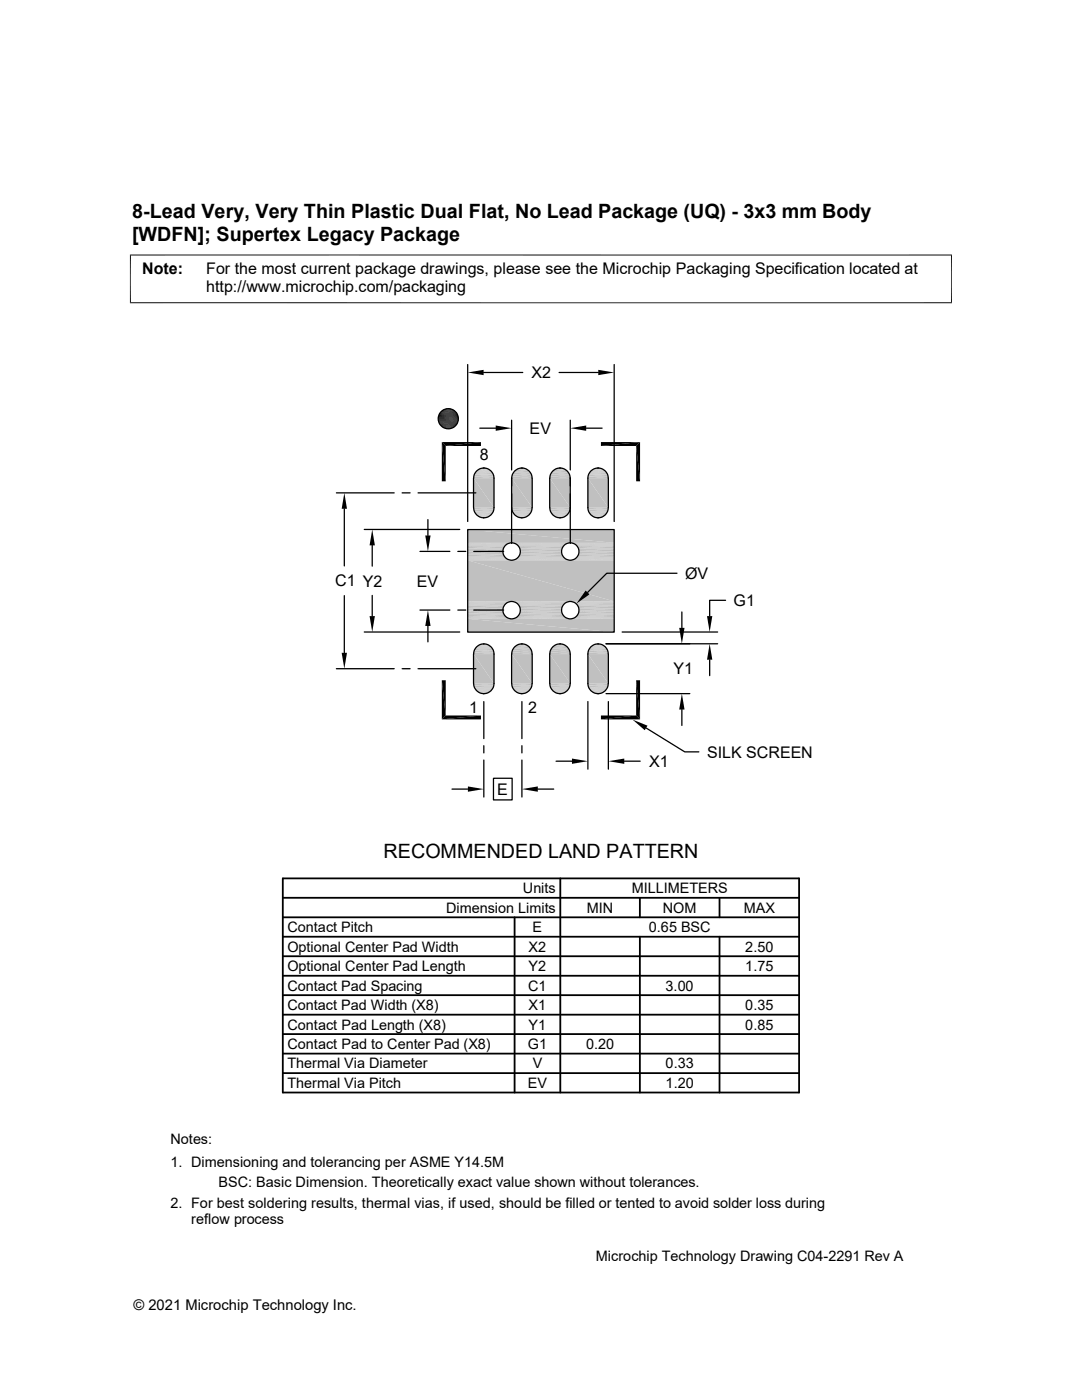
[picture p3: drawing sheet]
<svg xmlns="http://www.w3.org/2000/svg" width="216mm" height="279mm" viewBox="0 0 216 279" stroke-linecap="round" stroke-linejoin="round" font-family="sans-serif">
<g fill="#c0c0c0">
<path d="M96.2 93.4h.7z"/>
<path d="M103.8 93.4h.7z"/>
<path d="M111.4 93.4h.7z"/>
<path d="M119 93.4h.7z"/>
<path d="M111.3 93.4h.8z"/>
<path d="M103.7 93.4h.8z"/>
<path d="M96.1 93.4h.8z"/>
<path d="M118.7 93.5h1.4z"/>
<path d="M119 93.4l1.1 .1z"/>
<path d="M95.9 93.5h1.3z"/>
<path d="M96.1 93.4l1.1 .1z"/>
<path d="M118.6 93.6h1.5z"/>
<path d="M118.7 93.5l1.4 .1z"/>
<path d="M111 93.6l.3-.2 1.2 .2z"/>
<path d="M111.3 93.4l1.2 .2z"/>
<path d="M103.4 93.6l.3-.2 1.2 .2z"/>
<path d="M103.7 93.4l1.2 .2z"/>
<path d="M95.8 93.6h1.5z"/>
<path d="M95.9 93.5l1.4 .1z"/>
</g>
<path d="M118.3 93.6h2.1" fill="none" stroke="#c0c0c0" stroke-width=".2"/>
<path d="M118.6 93.6l1.8 .1z" fill="#c0c0c0"/>
<path d="M95.5 93.6h2.1" fill="none" stroke="#c0c0c0" stroke-width=".2"/>
<path d="M95.8 93.6l1.8 .1z" fill="#c0c0c0"/>
<path d="M110.6 93.7h2.3M118.2 93.7h2.3" fill="none" stroke="#c0c0c0" stroke-width=".2"/>
<path d="M111 93.6h1.5l.4 .1z" fill="#c0c0c0"/>
<path d="M103 93.7h2.3" fill="none" stroke="#c0c0c0" stroke-width=".2"/>
<path d="M103.4 93.6h1.5l.4 .1z" fill="#c0c0c0"/>
<g fill="none" stroke="#c0c0c0" stroke-width=".2">
<path d="M94.5 95.1h4.1M94.6 94.7h3.8M94.8 94.4h3.5M94.8 94.2h3.4M95 94.1h3.1M95.1 93.9h2.9M95.2 93.8h2.7M95.4 93.7h2.3M117.3 95.1h4.1M117.4 94.7h3.9M117.6 94.4h3.5M117.6 94.2h3.4"/>
<path d="M117.8 94.1h3.1M117.9 93.9h2.9M118 93.8h2.7"/>
</g>
<path d="M102.7 93.9h2.9M110.3 93.9h2.9" fill="none" stroke="#c0c0c0" stroke-width=".25"/>
<path d="M94.5 94.9h4M102.4 94.1h3.4M110 94.1h3.5M117.3 94.9h4" fill="none" stroke="#c0c0c0" stroke-width=".3"/>
<path d="M94.6 94.5h3.8M117.5 94.5h3.7" fill="none" stroke="#c0c0c0" stroke-width=".23"/>
<path d="M94.5 95.3h4.1M102.2 94.5h3.8M109.9 94.5h3.7M117.3 95.3h4.1" fill="none" stroke="#c0c0c0" stroke-width=".36"/>
<path d="M102.1 94.8h4.1M109.7 94.8h4" fill="none" stroke="#c0c0c0" stroke-width=".38"/>
<path d="M102.1 95.2h4.1M109.7 95.2h4.1" fill="none" stroke="#c0c0c0" stroke-width=".4"/>
<g fill="#c0c0c0">
<path d="M117.3 95.4l4.1 5.9h-4.1z"/>
<path d="M117.3 95.4h4.1v5.9z"/>
<path d="M109.7 95.4l4.1 5.9h-4.1z"/>
<path d="M109.7 95.4h4.1v5.9z"/>
<path d="M102.1 95.4l4.1 5.9h-4.1z"/>
<path d="M102.1 95.4h4.1v5.9z"/>
<path d="M94.5 95.4l4.1 5.9h-4.1z"/>
<path d="M94.5 95.4h4.1v5.9z"/>
</g>
<path d="M94.5 101.5h4.1M102.1 101.5h4.1M109.7 101.5h4.1M117.3 101.5h4.1" fill="none" stroke="#c0c0c0" stroke-width=".34"/>
<g fill="none" stroke="#c0c0c0" stroke-width=".2">
<path d="M94.5 101.7h4.1M94.6 102h3.8M94.8 102.4h3.5M94.8 102.5h3.4M95 102.7h3.1M95.1 102.8h2.9M95.2 102.9h2.6M95.4 103h2.3M102.1 101.7h4.1M102.2 102h3.8M102.4 102.4h3.5M102.4 102.5h3.4"/>
<path d="M102.6 102.7h3.1M102.7 102.8h2.9M102.8 102.9h2.6M103 103h2.3M109.7 101.7h4M109.8 102h3.9M110 102.4h3.5M110 102.5h3.5M110.2 102.7h3.1M110.3 102.8h2.9M110.4 102.9h2.7M110.6 103h2.3"/>
<path d="M117.3 101.7h4.1M117.4 102h3.9M117.6 102.4h3.5M117.6 102.5h3.5M117.8 102.7h3.1M117.9 102.8h2.9M118 102.9h2.6M118.2 103h2.3"/>
</g>
<path d="M94.5 101.8h4M102.1 101.8h4.1M109.7 101.8h4M117.3 101.8h4" fill="none" stroke="#c0c0c0" stroke-width=".32"/>
<path d="M94.6 102.2h3.8M102.3 102.2h3.7M109.9 102.2h3.7M117.5 102.2h3.7" fill="none" stroke="#c0c0c0" stroke-width=".23"/>
<path d="M118.3 103.1l1.8 .1h-1.5z" fill="#c0c0c0"/>
<path d="M118.3 103.1h2.1" fill="none" stroke="#c0c0c0" stroke-width=".2"/>
<path d="M110.7 103.1l1.8 .1h-1.5z" fill="#c0c0c0"/>
<path d="M110.7 103.1h2.1" fill="none" stroke="#c0c0c0" stroke-width=".2"/>
<path d="M103.1 103.1l1.8 .1h-1.5z" fill="#c0c0c0"/>
<path d="M103.1 103.1h2" fill="none" stroke="#c0c0c0" stroke-width=".2"/>
<path d="M95.5 103.1l1.8 .1h-1.5z" fill="#c0c0c0"/>
<path d="M95.5 103.1h2" fill="none" stroke="#c0c0c0" stroke-width=".2"/>
<g fill="#c0c0c0">
<path d="M118.6 103.2h1.4z"/>
<path d="M118.6 103.2h1.5z"/>
<path d="M111 103.2h1.4z"/>
<path d="M111 103.2h1.5z"/>
<path d="M103.4 103.2h1.4z"/>
<path d="M103.4 103.2h1.5z"/>
<path d="M95.8 103.2h1.4z"/>
<path d="M95.8 103.2h1.5z"/>
<path d="M118.6 103.2l1.1 .1z"/>
<path d="M111 103.2l1.1 .1z"/>
<path d="M103.4 103.2l1.1 .1z"/>
<path d="M95.8 103.2l1.1 .1z"/>
<path d="M96.2 103.3h.6z"/>
<path d="M103.8 103.3h.7z"/>
<path d="M111.4 103.3h.7z"/>
<path d="M119 103.3h.7z"/>
<path d="M96.1 103.3h.7z"/>
<path d="M96.1 103.3h.8z"/>
<path d="M96.2 128.5h.7z"/>
<path d="M103.8 128.5h.7z"/>
<path d="M111.4 128.5h.7z"/>
<path d="M119 128.5h.7z"/>
<path d="M111.3 128.5h.8z"/>
<path d="M103.7 128.5h.8z"/>
<path d="M96.1 128.5h.8z"/>
<path d="M118.7 128.6h1.4z"/>
<path d="M119 128.5l1.1 .1z"/>
<path d="M95.9 128.6h1.3z"/>
<path d="M96.1 128.5l1.1 .1z"/>
<path d="M118.6 128.7h1.5z"/>
<path d="M118.7 128.6l1.4 .1z"/>
<path d="M111 128.7l.3-.2 1.2 .2z"/>
<path d="M111.3 128.5l1.2 .2z"/>
<path d="M103.4 128.7l.3-.2 1.2 .2z"/>
<path d="M103.7 128.5l1.2 .2z"/>
<path d="M95.8 128.7h1.5z"/>
<path d="M95.9 128.6l1.4 .1z"/>
</g>
<path d="M118.3 128.7h2.1" fill="none" stroke="#c0c0c0" stroke-width=".2"/>
<path d="M118.6 128.7h1.5l.3 .1z" fill="#c0c0c0"/>
<path d="M95.5 128.7h2.1" fill="none" stroke="#c0c0c0" stroke-width=".2"/>
<path d="M95.8 128.7h1.5l.3 .1z" fill="#c0c0c0"/>
<path d="M110.6 128.7h2.3M118.2 128.8h2.3" fill="none" stroke="#c0c0c0" stroke-width=".2"/>
<path d="M111 128.7h1.5l.4 .1z" fill="#c0c0c0"/>
<path d="M103 128.7h2.3" fill="none" stroke="#c0c0c0" stroke-width=".2"/>
<path d="M103.4 128.7h1.5l.4 .1z" fill="#c0c0c0"/>
<g fill="none" stroke="#c0c0c0" stroke-width=".2">
<path d="M94.5 130.2h4.1M94.6 129.8h3.8M94.8 129.5h3.5M94.8 129.3h3.4M95 129.2h3.1M95.1 129h2.9M95.2 128.9h2.7M95.4 128.8h2.3M117.3 130.2h4.1M117.4 129.8h3.9M117.6 129.5h3.5M117.6 129.3h3.4"/>
<path d="M117.8 129.2h3.1M117.9 129h2.9M118 128.9h2.7"/>
</g>
<path d="M102.7 129h2.9M110.3 129h2.9" fill="none" stroke="#c0c0c0" stroke-width=".25"/>
<path d="M94.5 130h4M102.4 129.3h3.4M110 129.3h3.5M117.3 130h4" fill="none" stroke="#c0c0c0" stroke-width=".32"/>
<path d="M94.6 129.6h3.8M117.5 129.6h3.7" fill="none" stroke="#c0c0c0" stroke-width=".23"/>
<path d="M94.5 130.4h4.1M102.2 129.6h3.8M109.9 129.6h3.7M117.3 130.4h4.1" fill="none" stroke="#c0c0c0" stroke-width=".34"/>
<path d="M102.1 130h4.1M109.7 130h4" fill="none" stroke="#c0c0c0" stroke-width=".4"/>
<path d="M102.1 130.3h4.1M109.7 130.3h4.1" fill="none" stroke="#c0c0c0" stroke-width=".38"/>
<g fill="#c0c0c0">
<path d="M117.3 130.5l4.1 5.9h-4.1z"/>
<path d="M117.3 130.5h4.1v5.9z"/>
<path d="M109.7 130.5l4.1 5.9h-4.1z"/>
<path d="M109.7 130.5h4.1v5.9z"/>
<path d="M102.1 130.5l4.1 5.9h-4.1z"/>
<path d="M102.1 130.5h4.1v5.9z"/>
<path d="M94.5 130.5l4.1 5.9h-4.1z"/>
<path d="M94.5 130.5h4.1v5.9z"/>
</g>
<path d="M94.5 136.6h4.1M102.1 136.6h4.1M109.7 136.6h4.1M117.3 136.6h4.1" fill="none" stroke="#c0c0c0" stroke-width=".36"/>
<g fill="none" stroke="#c0c0c0" stroke-width=".2">
<path d="M94.5 136.8h4.1M94.6 137.1h3.8M94.8 137.5h3.5M94.8 137.6h3.4M95 137.8h3.1M95.1 137.9h2.9M95.2 138h2.6M95.4 138.1h2.3M102.1 136.8h4.1M102.2 137.1h3.8M102.4 137.5h3.5M102.4 137.6h3.4"/>
<path d="M102.6 137.8h3.1M102.7 137.9h2.9M102.8 138h2.6M103 138.1h2.3M109.7 136.8h4M109.8 137.1h3.9M110 137.5h3.5M110 137.6h3.5M110.2 137.8h3.1M110.3 137.9h2.9M110.4 138h2.7M110.6 138.1h2.3"/>
<path d="M117.3 136.8h4.1M117.4 137.1h3.9M117.6 137.5h3.5M117.6 137.6h3.5M117.8 137.8h3.1M117.9 137.9h2.9M118 138h2.6M118.2 138.1h2.3"/>
</g>
<path d="M94.5 136.9h4M102.1 136.9h4.1M109.7 136.9h4M117.3 136.9h4" fill="none" stroke="#c0c0c0" stroke-width=".3"/>
<path d="M94.6 137.3h3.8M102.3 137.3h3.7M109.9 137.3h3.7M117.5 137.3h3.7" fill="none" stroke="#c0c0c0" stroke-width=".23"/>
<path d="M118.3 138.2l1.8 .1z" fill="#c0c0c0"/>
<path d="M118.3 138.2h2.1" fill="none" stroke="#c0c0c0" stroke-width=".2"/>
<path d="M110.7 138.2l1.8 .1z" fill="#c0c0c0"/>
<path d="M110.7 138.2h2.1" fill="none" stroke="#c0c0c0" stroke-width=".2"/>
<path d="M103.1 138.2l1.8 .1z" fill="#c0c0c0"/>
<path d="M103.1 138.2h2" fill="none" stroke="#c0c0c0" stroke-width=".2"/>
<path d="M95.5 138.2l1.8 .1z" fill="#c0c0c0"/>
<path d="M95.5 138.2h2" fill="none" stroke="#c0c0c0" stroke-width=".2"/>
<g fill="#c0c0c0">
<path d="M118.6 138.3h1.4z"/>
<path d="M118.6 138.3h1.5z"/>
<path d="M111 138.3h1.4z"/>
<path d="M111 138.3h1.5z"/>
<path d="M103.4 138.3h1.4z"/>
<path d="M103.4 138.3h1.5z"/>
<path d="M95.8 138.3h1.4z"/>
<path d="M95.8 138.3h1.5z"/>
<path d="M118.6 138.3l1.1 .1z"/>
<path d="M111 138.3l1.1 .1z"/>
<path d="M103.4 138.3l1.1 .1z"/>
<path d="M95.8 138.3l1.1 .1z"/>
<path d="M96.2 138.4h.6z"/>
<path d="M103.8 138.4h.7z"/>
<path d="M111.4 138.4h.7z"/>
<path d="M119 138.4h.7z"/>
<path d="M96.1 138.4h.7z"/>
<path d="M96.1 138.4h.8z"/>
<path d="M93.3 105.7l29.3 2.6h-29.3z"/>
<path d="M93.3 105.7h29.3v2.6z"/>
</g>
<g fill="none" stroke="#c0c0c0" stroke-width=".2">
<path d="M93.3 108.4h8.6M93.3 108.4h8.3M93.3 108.6h8M93.3 111.5h8M93.3 111.7h8.3M93.3 111.8h8.6M102.3 108.4h11.3M102.3 111.8h11.3M102.6 111.7h10.7M102.6 108.4h10.7M102.9 111.5h10.1M102.9 108.6h10.1"/>
<path d="M114 111.8h8.6M114 108.4h8.6M114.3 111.7h8.3M114.3 108.4h8.3M114.6 111.5h8M114.6 108.6h8"/>
</g>
<path d="M93.3 108.8h7.7M93.3 111.4h7.7M103.1 108.8h9.6M103.1 111.4h9.6M114.9 108.8h7.7M114.9 111.4h7.7" fill="none" stroke="#c0c0c0" stroke-width=".21"/>
<path d="M93.3 109h7.5M93.3 111.1h7.5M103.4 109h9.1M103.4 111.1h9.1M115.1 109h7.5M115.1 111.1h7.5" fill="none" stroke="#c0c0c0" stroke-width=".25"/>
<path d="M93.3 109.3h7.3M93.3 110.8h7.3M103.6 110.8h8.7M103.6 109.3h8.7M115.3 110.8h7.3M115.3 109.3h7.3" fill="none" stroke="#c0c0c0" stroke-width=".3"/>
<path d="M93.3 109.6h7.2M93.3 109.9h7.1M93.3 110.2h7.1M93.3 110.5h7.2M103.7 110.5h8.5M103.7 109.6h8.5M103.8 110.2h8.3M103.8 109.9h8.3M115.4 109.6h7.2M115.4 110.5h7.2M115.5 110.2h7.1M115.5 109.9h7.1" fill="none" stroke="#c0c0c0" stroke-width=".32"/>
<g fill="#c0c0c0">
<path d="M93.3 111.8l29.3 8.2h-29.3z"/>
<path d="M93.3 111.8h29.3v8.2z"/>
</g>
<g fill="none" stroke="#c0c0c0" stroke-width=".2">
<path d="M93.3 120h8.6M93.3 120.1h8.3M93.3 120.3h8M93.3 123.3h8M93.3 123.4h8.3M93.3 123.5h8.6M102.3 120h11.3M102.3 123.5h11.3M102.6 123.4h10.7M102.6 120.1h10.7M102.9 123.3h10.1M102.9 120.3h10.1"/>
<path d="M114 123.5h8.6M114 120h8.6M114.3 123.4h8.3M114.3 120.1h8.3M114.6 123.3h8M114.6 120.3h8"/>
</g>
<path d="M93.3 120.5h7.7M93.3 123.1h7.7M103.1 120.5h9.6M103.1 123.1h9.6M114.9 120.5h7.7M114.9 123.1h7.7" fill="none" stroke="#c0c0c0" stroke-width=".21"/>
<path d="M93.3 120.7h7.5M93.3 122.8h7.5M103.4 120.7h9.1M103.4 122.8h9.1M115.1 120.7h7.5M115.1 122.8h7.5" fill="none" stroke="#c0c0c0" stroke-width=".25"/>
<path d="M93.3 121h7.3M93.3 122.6h7.3M103.6 122.6h8.7M103.6 121h8.7M115.3 122.6h7.3M115.3 121h7.3" fill="none" stroke="#c0c0c0" stroke-width=".3"/>
<path d="M93.3 121.3h7.2M93.3 121.6h7.1M93.3 121.9h7.1M93.3 122.2h7.2M103.7 122.2h8.5M103.7 121.3h8.5M103.8 121.9h8.3M103.8 121.6h8.3M115.4 121.3h7.2M115.4 122.2h7.2M115.5 121.9h7.1M115.5 121.6h7.1" fill="none" stroke="#c0c0c0" stroke-width=".32"/>
<g fill="#c0c0c0">
<path d="M93.3 123.5l29.3 2.7h-29.3z"/>
<path d="M93.3 123.5h29.3v2.7z"/>
</g>
<g fill="none" stroke="#000" stroke-width=".25">
<path d="M93.3 72.7v31.4M96.5 74.3h7.8M111.6 74.3h7.8M122.6 72.7v31.4M67.1 98.4h11.6M80.2 98.4h1.6M83.4 98.4h11.6M94.5 95.4v5.9M95.7 85.4h3.2M96.5 93.4a2.02 2.02 0 0 0-2 2M96.5 93.4h.1M96.5 93.4a2.02 2.02 0 0 1 2.1 2v5.9a2.02 2.02 0 0 1-2.1 2"/>
<path d="M102.1 83.9v9.9M102.1 95.4v13.1M104.1 93.4a2.02 2.02 0 0 1 2.1 2M104.1 93.4a2.02 2.02 0 0 0-2 2M104.1 93.4h.1M106.2 95.4v5.9M111.7 93.4a2.06 2.06 0 0 0-2 2v5.9a2.02 2.02 0 0 0 2 2M111.7 93.4h.1M111.7 93.4a2.02 2.02 0 0 1 2.1 2M113.8 83.9v9.9M113.8 95.4v13.1M117 85.4h3.1"/>
<path d="M119.3 93.4a2.02 2.02 0 0 0-2 2v5.9a2.02 2.02 0 0 0 2 2M119.3 93.4h.1M119.3 93.4a2.02 2.02 0 0 1 2.1 2v5.9a2.06 2.06 0 0 1-2.1 2M68.7 101.5v11.4M68.7 118.9v11.4M72.7 105.7h19M74.3 108.8v4.2M74.3 118.8v4.2M83.8 110h6M85.4 103.7v3.2M91.4 110h1.5M93.3 105.7h29.3v20.5h-29.3z"/>
<path d="M94.5 101.3a2.02 2.02 0 0 0 2 2M94.5 110h6M96.5 103.3h.1M102.1 101.3a2.02 2.02 0 0 0 2 2M104.1 103.3h.1M106.2 101.3a2.02 2.02 0 0 1-2.1 2M111.7 103.3h.1M113.8 101.3a2.02 2.02 0 0 1-2.1 2M119.3 103.3h.1M135.1 114.4h-14l-3.9 3.8M144.8 119.8h-3.2v3.2M67.1 133.5h11.6"/>
<path d="M72.7 126.1h19M80.2 133.5h1.6M83.4 133.5h11.6M83.8 121.8h6M85.4 124.9v3.2M91.4 121.8h1.5M94.5 130.5v5.9M94.5 136.4a2.02 2.02 0 0 0 2 2M94.5 121.8h6M96.5 128.5a2.02 2.02 0 0 0-2 2M96.5 128.5h.1M96.5 138.5h.1"/>
<path d="M96.5 128.5a2.02 2.02 0 0 1 2.1 2v5.9a2.02 2.02 0 0 1-2.1 2M102.1 130.5v5.9M102.1 136.4a2.02 2.02 0 0 0 2 2M104.1 128.5a2.02 2.02 0 0 1 2.1 2M104.1 128.5a2.02 2.02 0 0 0-2 2M104.1 128.5h.1M104.1 138.5h.1M106.2 136.4a2.02 2.02 0 0 1-2.1 2M106.2 130.5v5.9M111.7 128.5a2.02 2.02 0 0 0-2 2v5.9a2.06 2.06 0 0 0 2 2M111.7 128.5h.1M111.7 138.5h.1"/>
<path d="M111.7 128.5a2.06 2.06 0 0 1 2.1 2v5.9a2.02 2.02 0 0 1-2.1 2M119.3 128.5a2.02 2.02 0 0 0-2 2v5.9a2.02 2.02 0 0 0 2 2M119.3 128.5h.1M119.3 138.5h.1M119.3 128.5a2.06 2.06 0 0 1 2.1 2v5.9a2.02 2.02 0 0 1-2.1 2M120.9 128.5h22.3M120.9 138.4h16.7M124.1 126.1h19.1M136.1 122.1v3.2M141.6 131.7v3.1M90.2 157.5h3.2M96.5 140v7.4"/>
<path d="M96.5 148.8v1.5M96.5 151.7v7.4M98.5 155.3h3.7v4.3h-3.7zM104.1 140v7.4M104.1 148.8v1.5M104.1 151.7v7.4M107.3 157.5h3.2M111 151.9h3.1M117.3 140v13.5M121.4 140v13.5M124.6 151.9h3.1M128.9 145.3l7.7 4.8h2.8"/>
<path d="M136.1 141.6v3.2"/>
<circle cx="89.4" cy="83.6" r="2.01"/>
<circle cx="102.1" cy="110.1" r="1.74"/>
<circle cx="113.8" cy="110.1" r="1.74"/>
<circle cx="102.1" cy="121.8" r="1.74"/>
<circle cx="113.8" cy="121.8" r="1.74"/>
</g>
<g fill="#000">
<path d="M93.3 74.3l3.2-.5v1.1zM119.4 73.8l3.2 .5-3.2 .6zM88.2 88.2l.7 7.9h-.7zM88.2 88.2h7.8l-7.1 .8zM88.4 85.3l1.9 .1zM88.6 81.7l1.8 .1zM88.6 85.4l1.5 .1zM88.6 85.4h1.7zM88.6 81.7h1.7zM88.8 81.6l1.5 .1zM88.8 85.5h1.1zM88.8 85.5h1.3z"/>
<path d="M88.2 88.2l.7 .8v7.1zM88.9 89l7.1-.8v.8zM88.8 81.6h1.3zM89 81.6h1.1zM89 85.5l.7 .1zM89 85.5h.9zM89 81.6h.9zM89.2 81.6h.7zM89.2 85.6h.5zM89.2 81.6h.5zM98.9 84.9l3.2 .5-3.2 .6zM113.8 85.4l3.2-.5v1.1z"/>
<path d="M119.9 88.2h7.8l-7.8 .8zM119.9 89l7.8-.8-.8 .8zM126.9 89l.8 7.1h-.8zM126.9 89l.8-.8v7.9zM68.7 98.4l.5 3.1h-1zM74.3 105.7l.5 3.1h-1.1zM84.9 106.9h1l-.5 3.1zM116.9 117.9l.7 .7-2.6 1.9zM68.2 130.3h1l-.5 3.2zM73.7 123h1.1l-.5 3.1zM85.4 121.8l.5 3.1h-1zM126.9 135.8l.8 7.8-.8-.8z"/>
<path d="M126.9 135.8h.8v7.8zM135.5 125.3h1.1l-.5 3.2zM141.6 128.5l.5 3.2h-1zM141.1 123h1l-.5 3.1zM88.2 135.8l.7 7-.7 .8zM88.2 135.8h.7v7zM93.4 157l3.1 .5-3.1 .5zM88.2 143.6l7.8-.8v.8zM88.9 142.8h7.1l-7.8 .8zM104.1 157.5l3.2-.5v1zM114.1 151.4l3.2 .5-3.2 .5zM121.4 151.9l3.2-.5v1z"/>
<path d="M119.9 142.8h7l-7 .8zM119.9 143.6l7-.8 .8 .8zM126.2 143.6l3 1.2-.5 .9zM136.1 138.4l.5 3.2h-1.1z"/>
</g>
<g fill="none" stroke="#000" stroke-width=".2">
<path d="M26 50.8v9.7M189.9 50.8v9.7M189.9 50.9h-164M25.9 60.4h164M87.4 83.3h4.1M87.4 83.5h4.1M87.4 83.7h4.1M87.4 83.9h4.1M87.5 83.1h3.9M87.5 84h3.9M87.5 84.2h3.9M87.5 82.9h3.9"/>
<path d="M87.6 82.7h3.7M87.6 84.4h3.7M87.6 84.6h3.6M87.6 82.6h3.6M87.8 84.7h3.4M87.8 82.4h3.4M87.8 82.2h3.2M87.8 84.9h3.2M88 85h2.9M88 82.1h2.9M88.1 82h2.7M88.1 85.2h2.7"/>
<path d="M88.3 81.9h2.3M88.3 85.3h2.3M88.4 85.4h2M88.4 81.8h2"/>
</g>
<g fill="none" stroke="#000" stroke-width=".36">
<path d="M56.4 179.2h103M56.4 175.3h103v42.7h-103zM111.8 175.3v42.7M127.7 179.2v3.9M143.6 179.2v3.9M56.4 183.1h103M56.4 190.8h103M56.4 186.9h103M56.4 194.7h103M56.4 198.6h103M102.7 183.1v34.9M127.7 186.9v31.1"/>
<path d="M143.6 186.9v31.1M56.4 202.5h103M56.4 206.4h103M56.4 214.2h103M56.4 210.3h103"/>
</g>
<g font-size="3.9">
<text x="26.4" y="43.5">8-Lead Very, Very Thin Plastic Dual Flat, No Lead Package (UQ) - 3x3 mm Body</text>
<text x="26.4" y="48.1">[WDFN]; Supertex Legacy Package</text>
<text x="76.5" y="171.2">RECOMMENDED LAND PATTERN</text>
</g>
<g font-size="3.2">
<text x="28.4" y="54.7">Note:</text>
<text x="41.1" y="58.3">http://www.microchip.com/packaging</text>
<text x="41.1" y="54.7">For the most current package drawings, please see the Microchip Packaging Specification located at</text>
<text x="106.1" y="75.5">X2</text>
<text x="105.7" y="86.6">EV</text>
<text x="95.8" y="91.9">8</text>
<text x="66.9" y="117">C1 Y2</text>
<text x="83.1" y="117.1">EV</text>
<text x="136.7" y="115.6">ØV</text>
<text x="146.4" y="120.9">G1</text>
<text x="134.4" y="134.6">Y1</text>
<text x="93.6" y="142.3">1</text>
<text x="105.4" y="142.3">2</text>
<text x="129.5" y="153.1">X1</text>
<text x="141.1" y="151.2">SILK SCREEN</text>
<text x="99.2" y="158.6">E</text>
</g>
<g font-size="2.9">
<text x="104.3" y="178.3">Units</text>
<text x="126" y="178.3">MILLIMETERS</text>
<text x="89" y="182.2">Dimension Limits</text>
<text x="117.1" y="182.2">MIN</text>
<text x="132.3" y="182.2">NOM</text>
<text x="148.4" y="182.2">MAX</text>
<text x="57.3" y="189.9">Optional Center Pad Width</text>
<text x="57.3" y="186">Contact Pitch</text>
<text x="105.5" y="189.9">X2</text>
<text x="106.3" y="186">E</text>
<text x="129.5" y="186">0.65 BSC</text>
<text x="148.7" y="189.9">2.50</text>
<text x="57.3" y="197.7">Contact Pad Spacing</text>
<text x="57.3" y="193.8">Optional Center Pad Length</text>
<text x="105.4" y="197.7">C1</text>
<text x="105.5" y="193.8">Y2</text>
<text x="132.8" y="197.7">3.00</text>
<text x="148.7" y="193.8">1.75</text>
<text x="57.3" y="201.6">Contact Pad Width (X8)</text>
<text x="105.5" y="201.6">X1</text>
<text x="148.7" y="201.6">0.35</text>
<text x="57.3" y="209.4">Contact Pad to Center Pad (X8)</text>
<text x="57.3" y="205.5">Contact Pad Length (X8)</text>
<text x="105.3" y="209.4">G1</text>
<text x="105.5" y="205.5">Y1</text>
<text x="116.9" y="209.4">0.20</text>
<text x="148.7" y="205.5">0.85</text>
<text x="57.3" y="213.2">Thermal Via Diameter</text>
<text x="106.3" y="213.2">V</text>
<text x="132.8" y="213.2">0.33</text>
<text x="57.3" y="217.1">Thermal Via Pitch</text>
<text x="105.3" y="217.1">EV</text>
<text x="132.8" y="217.1">1.20</text>
<text x="34" y="228.3">Notes:</text>
<text x="34" y="232.9">1. Dimensioning and tolerancing per ASME Y14.5M</text>
<text x="43.6" y="237">BSC: Basic Dimension. Theoretically exact value shown without tolerances.</text>
<text x="34" y="241">2. For best soldering results, thermal vias, if used, should be filled or tented to avoid solder loss during</text>
<text x="38.1" y="244.3">reflow process</text>
<text x="118.9" y="251.7">Microchip Technology Drawing C04-2291 Rev A</text>
<text x="26.6" y="261.3">© 2021 Microchip Technology Inc.</text>
</g>
</svg>
